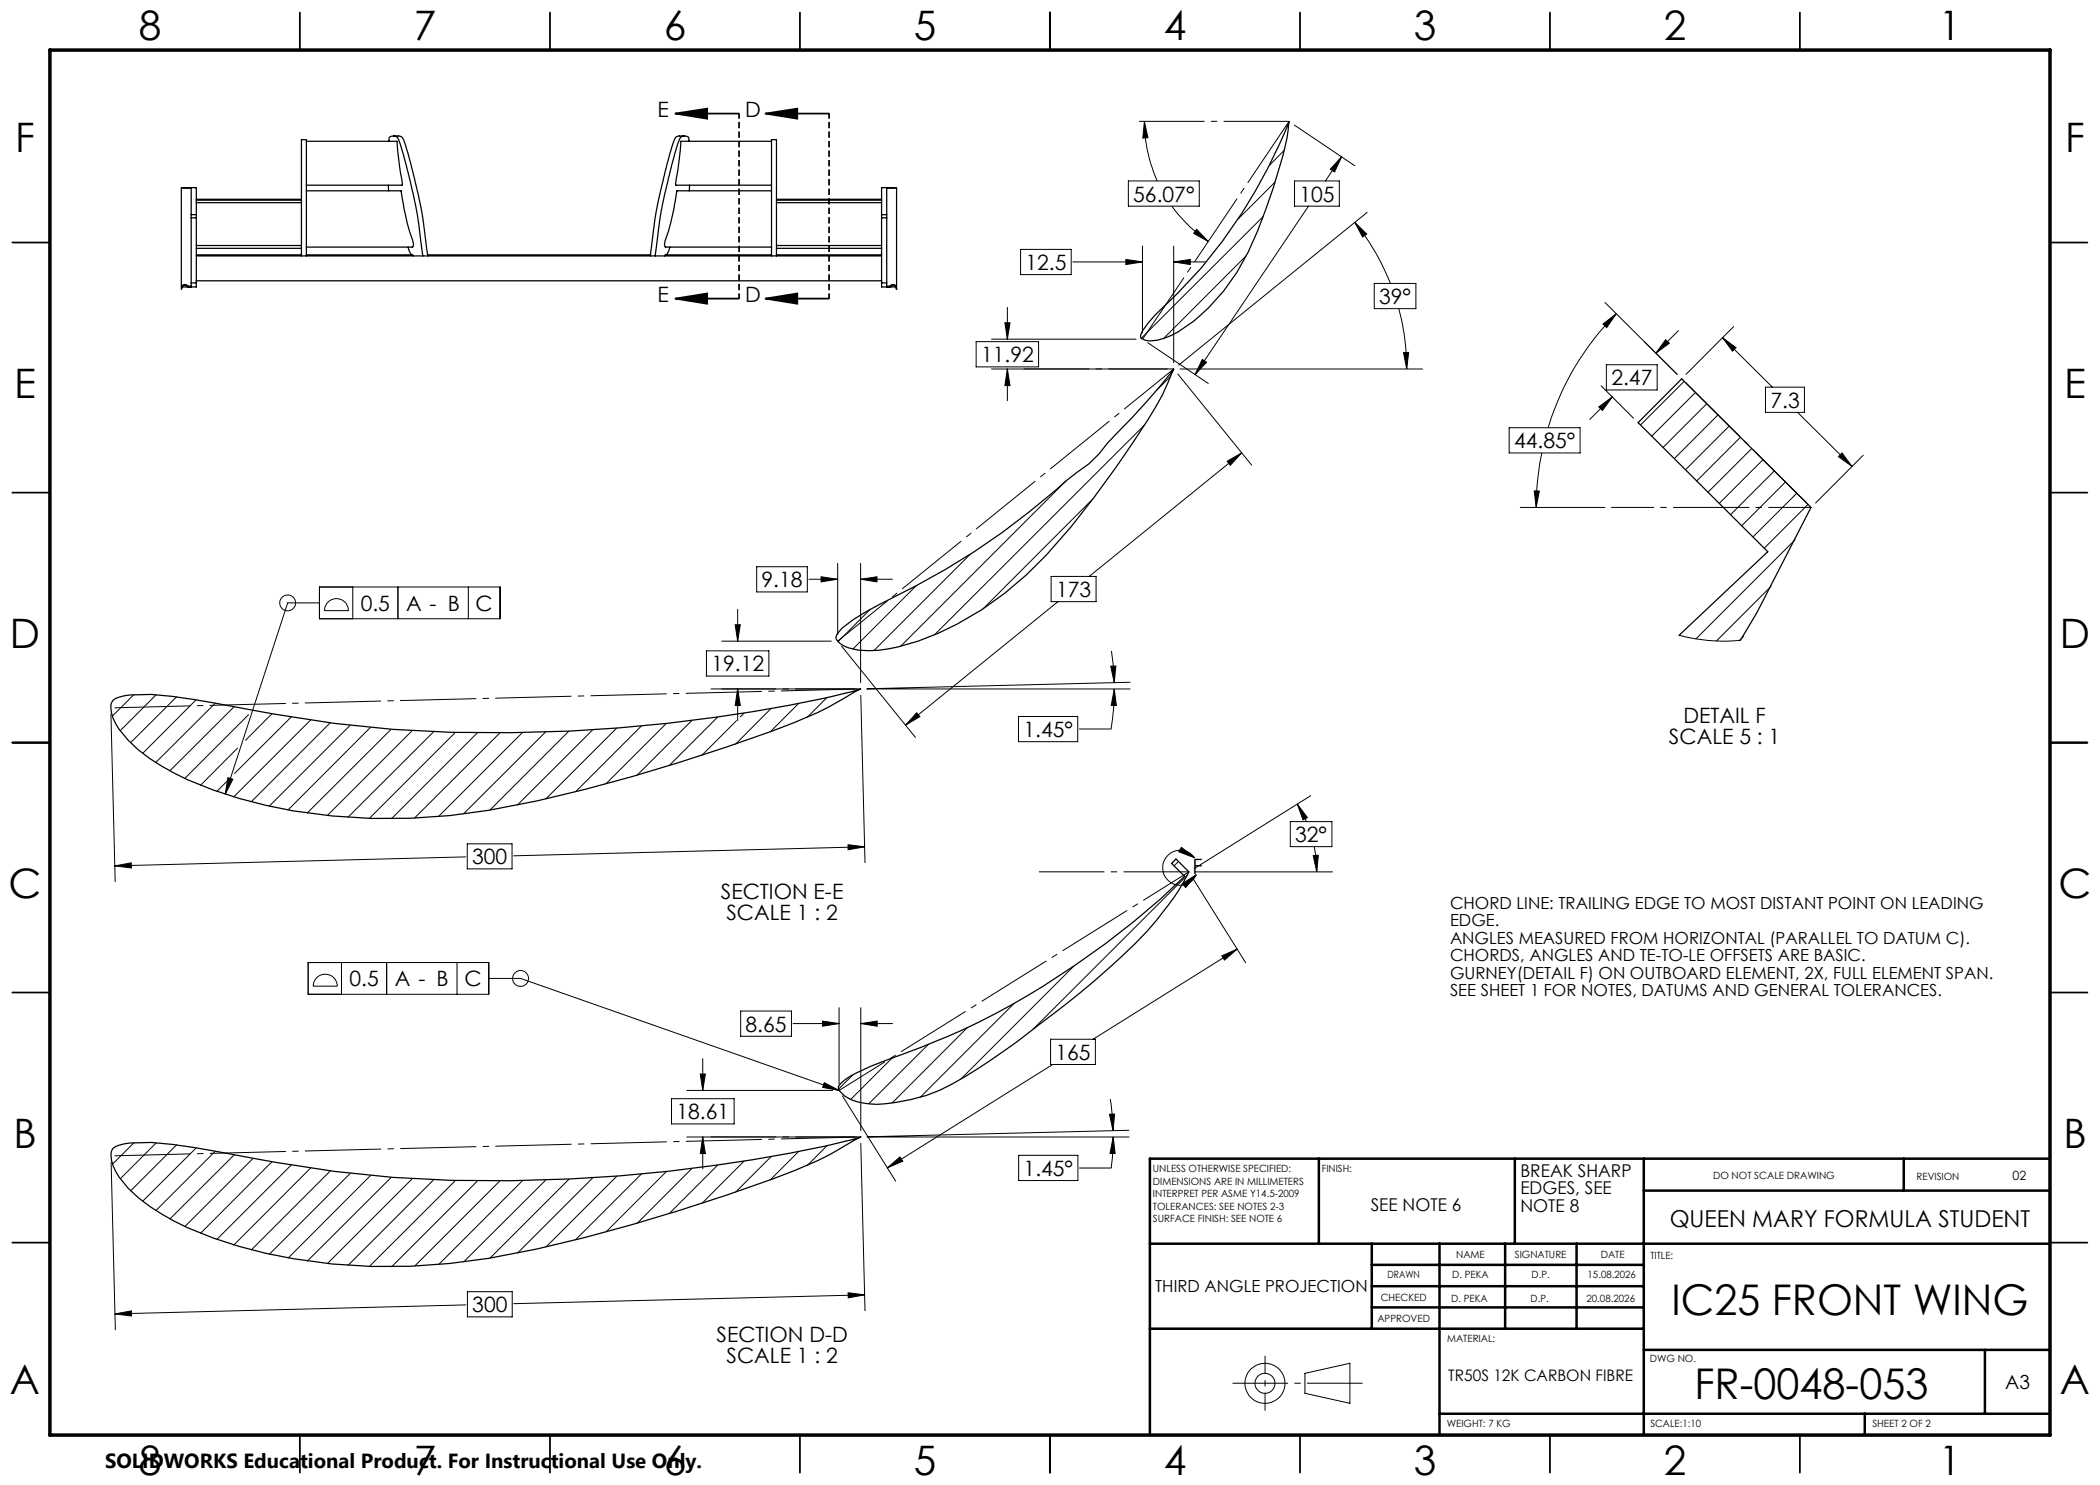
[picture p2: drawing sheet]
<svg xmlns="http://www.w3.org/2000/svg" width="420mm" height="297mm" viewBox="0 0 420 297" stroke-linecap="round" stroke-linejoin="round" font-family="sans-serif">
<g fill="none" stroke="#000" stroke-width=".25">
<path d="M38.2 37.5l-1.7 .1M38.2 37.5h1.1v5.4M38.2 37.5v5.4M38.2 37.5l-1.9 .1v19.8M39.3 39.9h21M61.3 28.3h18.1l.5 5.2 .6 3.2-.1 .3h-19.1M61.3 38.2h18.9l.2 .9a60.5 60.5 0 0 0 2.3 9.8l-.2 .5h-21.2M77.7 37v1.2M77.8 28.3a.95 .95 0 0 1 .6-1.1 .95 .95 0 0 1 1.2 .5l1 3 2.2 8.6 .8 4.3 1 7.6M78.7 27.2h1a1.14 1.14 0 0 1 1.2 1.1l1.3 4.6 1.5 6.4 .9 4.3 .9 7.6M136.9 27.2h-1a1.14 1.14 0 0 0-1.2 1.1l-1.3 4.6-1.8 7.8-.7 3.6-.8 6.9M137.8 28.3a.95 .95 0 0 0-.7-1.1 .95 .95 0 0 0-1.1 .5l-1 3-2.2 8.6-.9 5-.8 6.9"/>
<path d="M137.9 37v1.2M154.3 38.2h-18.9l-.1 .2a60.8 60.8 0 0 1-2.4 10.5l.2 .5h21.2M154.3 28.3h-18.1l-.6 5.2-.5 3.2 .1 .3h19.1M155.3 39.9h21M177.3 37.5l1.7 .1M177.3 37.5h-1v5.4M177.3 37.5v5.4M177.3 37.5l2 .1-.1 19.8M257.8 24.3l-.1 .5a27.9 27.9 0 0 1-1.1 6.2 125.7 125.7 0 0 1-7 19.4 36.6 36.6 0 0 1-15.3 16.7 8.5 8.5 0 0 1-5.2 1l-.9-.5-.1-.6a18.2 18.2 0 0 1 4.5-5.5 102.9 102.9 0 0 0 25.2-37.1zM38.2 43.6v13M38.2 56.6v.2a.42 .42 0 0 1-.1 .6h-1.7M38.2 42.9v.7"/>
<path d="M38.2 42.9h1.1M38.2 56.6h1.1M38.2 43.6h1.1M39.3 43.6v13M39.3 56.6v.8h-1.7a.66 .66 0 0 0-.8-.3 .66 .66 0 0 0-.5 .7 .71 .71 0 0 1 .4-.9 .71 .71 0 0 1 .9 .4h.6M39.3 42.9v.7M39.3 56.2h137M39.3 51.2h137M39.3 51h21M39.3 49.7h21M39.3 40.5h21M39.3 49.1h21"/>
<path d="M39.3 40h21M60.3 51.2v-23.3h1v23.3M61.3 51h21.2l.2 .2M81.6 49.4l.7 1.6M85.5 51h44.6M134 49.4l-.7 1.6M154.3 51h-21.2l-.2 .2M154.3 51.2v-23.3h1v23.3M155.3 51h21M155.3 49.7h21M155.3 40.5h21M155.3 49.1h21"/>
<path d="M155.3 40h21M176.3 43.6v13M176.3 56.6v.8h1.7a.64 .64 0 0 1 .8-.3 .64 .64 0 0 1 .4 .7h.2a.77 .77 0 0 0-.5-.9 .77 .77 0 0 0-1 .4h-.6M176.3 42.9v.7M176.3 42.9h1M176.3 56.6h1M176.3 43.6h1M177.3 43.6v13M177.3 56.6v.8h1.8M177.3 42.9v.7M168.4 125.7a48.1 48.1 0 0 1 9.6-5.9 147.3 147.3 0 0 0 35.2-23.6l4.6-3.4 2-2 1.7-2.2a137.8 137.8 0 0 0 13.2-14.8l-.3 .7a49.6 49.6 0 0 1-4.8 9.4 212.5 212.5 0 0 1-20.4 27.2 64 64 0 0 1-25.6 17.1 28.8 28.8 0 0 1-11.9 1.8 5.6 5.6 0 0 1-4.5-2.3v-.3l.3-.7zM335.8 127.1l17.8-16.8-26-25.8 8.7-8.7 25.9 25.7-10.8 21.1-3.3 5.5"/>
<path d="M22.6 140.1a5.9 5.9 0 0 1 3.4-1.1l4.2-.1a169 169 0 0 1 20.8 3.2 241.4 241.4 0 0 0 51.1 4.4 300.8 300.8 0 0 0 69.2-8.4l.8-.3-.7 .3a88.5 88.5 0 0 1-17 8.1 402.6 402.6 0 0 1-47 14 121.4 121.4 0 0 1-54.2 .9 74.4 74.4 0 0 1-20.8-7.8 25.4 25.4 0 0 1-9.3-8.6 5.8 5.8 0 0 1-.8-4.1zM168.1 216.8a17.8 17.8 0 0 1 6.1-3.6 203.8 203.8 0 0 0 24.8-10.4 172.5 172.5 0 0 0 37.9-27.5l-2.6-2.6 .9-.9 2.6 2.6a59 59 0 0 1-13.3 16.8 245.5 245.5 0 0 1-20.3 16.5l-1.9 1.5a153.3 153.3 0 0 1-11.8 7.5 33.9 33.9 0 0 1-16.3 4.1 10.3 10.3 0 0 1-5.3-1.6l-1.1-1.1-.1-.8zM22.6 229.7a5.9 5.9 0 0 1 3.4-1.1l4.3-.1a169 169 0 0 1 20.7 3.2 250.5 250.5 0 0 0 62.9 4.1 285.4 285.4 0 0 0 57.4-8.1l.9-.3-.7 .3a88.5 88.5 0 0 1-17.1 8.1 402.6 402.6 0 0 1-47 14 121.5 121.5 0 0 1-54.2 .9 73.3 73.3 0 0 1-20.7-7.8 25.4 25.4 0 0 1-9.3-8.6 5.9 5.9 0 0 1-.9-4.1z"/>
</g>
<g fill="none" stroke="#000" stroke-width=".2">
<path d="M225.7 36.2h14.2v5h-14.2zM228.9 24.3l.7 3.2-1 .1zM228.9 24.3a29.7 29.7 0 0 0 2.6 11.9M255 36.4l-7.5 7.5M256.9 30.1l-3 3M258.9 25l12.1 8.2M258.9 36.2h9v5h-9zM268.3 31.4l-1.4 3-.8-.6zM268.3 31.4l-3.2 4.8M204.1 49.9h10.1v5h-10.1zM214.6 52.4h13.9M225.2 51.9l3.3 .5-3.3 .5z"/>
<path d="M228.5 49.2v17.4M234.4 41.2a29 29 0 0 0 7.3 7.1M234.7 52.4l3.4-.5v1zM234.7 49.2v23.3M234.7 52.4h6.4M239.3 45.9l2.4 2.4-3-1.6zM249.2 51.1l-16.5 16.6M252.7 43.3l-24.5 24.4M261.7 41.2l-22.7 33.7M271 44.5l2.3 2.3-.8 .6zM271 44.5a46.7 46.7 0 0 1 7.1 12.2M273.4 42.5l-37.7 30.5"/>
<path d="M274.8 56.7h8.4v5h-8.4zM195.2 68.3h12.5v5.1h-12.5zM198.3 73.8h35.2M198.3 67.8h28.9M201 64.6h1l-.5 3.2zM201.5 73.8l.5 3.3h-1zM201.5 61.5v6.3M201.5 73.8v6.3M229.6 68.5l12.1 8.2M234.1 75.3l-2.8 2.8M235.5 74.8l14.8 18.2M236 73.8h48.5"/>
<path d="M240.5 71.9l.8 .6-2.3 2.4zM279.8 61.7a45.7 45.7 0 0 1 1.5 12.1M280.7 70.5h1l-.4 3.3zM320.2 77.1l6.5 6.5M320.6 64.8l2.7-2-2 2.7zM321 60.5l14.4 14.4M321.3 73h10.1v5h-10.1zM322.4 79.4l-4.4 4.5M323.3 62.8a54.5 54.5 0 0 0-13.7 22.7M333.1 67.9l.8 .7-2.7 2zM335.7 66.1l-4.5 4.5M336.8 76.3l-8.7 8.7"/>
<path d="M339.1 78.5l-8.8 8.7M344.5 67.6l2.7 1.9-.7 .7zM344.5 67.6l10 9.8M346.7 65.3l-9.5 9.6M353.1 77.4h7.8v5.1h-7.8zM213.2 96.2l-33.1 33.1M218.5 99.8l-21.9 22M229 84.9l-42.1 42.1M245.4 92.2l2.9-1.6-2.2 2.5zM248.3 90.6l-30.5 24.7M301.8 85.5h14.2v5.1h-14.2zM306.8 98.2h1.1l-.7 3.3z"/>
<path d="M308.4 90.6a53.3 53.3 0 0 0-1.2 10.9M319.8 81.4l2.6-2-1.9 2.7zM341.3 80.7l-8.7 8.8M343.6 83l-8.7 8.7M345.8 85.2l-8.7 8.8M348.1 87.5l-8.8 8.7M350.3 89.7l-8.7 8.8M352.6 91.9l-8.7 8.8M354.9 94.2l-8.8 8.7M357.1 96.4l-8.8 8.8M359.3 98.7l-8.7 8.7M359.5 82.5l10.9 10.8"/>
<path d="M368.4 90.6l2 2.7-2.7-2zM372.6 91l-9.5 9.6M63.9 117.4h36.1v6.4h-36.1zM70.6 117.4v6.4M79.6 117.4v6.4M93.7 117.4v6.4M151.3 113.3h10.2v5.1h-10.2zM161.8 115.8h5.7M164.2 115.4l3.3 .4-3.3 .6zM167.5 112.7v14.3M172.1 115.8l3.3-.4v1zM172.1 112.7v23.8"/>
<path d="M172.1 115.8h6.4M183.3 117.1l-12.7 12.7M194 110.9l-19.2 19.2M210.2 115.3h9v5h-9zM304.1 101.5h16.9M354.2 117.3l-10.9 10.9M359 107.9l-19.8 19.9M361.6 100.9l-8.8 8.7M26.8 138.9l-4.3 4.3M31.2 139l-7.2 7.2M35.3 139.4l-9.2 9.2M39.2 140l-10.7 10.7"/>
<path d="M63.9 120.6h-6.4l-12.5 38.3M65.5 120.5a2.4 2.4 0 0 1 2.6-.6 2.4 2.4 0 0 1 1.6 2.2h-4.8l.1-.6zM141.3 130.2h12.5v5h-12.5zM144.4 137.8h26.5M144.4 128.2h21.9M147 125h1.1l-.6 3.2zM147.5 137.8l.6 3.3h-1.1zM147.5 121.9v6.3M147.5 137.8v6.3M165.4 139.5l-4 4M168.3 129.2l14.8 18.3M172.2 139.1l.8 33.4"/>
<path d="M173.4 137.8h52.6M174 121.9l-6.4 6.4M211.6 120.3l-30.5 24.7M222.1 133.2h1.1l-.4 3.3zM222.3 130.2l.4 3.1 .1 3.2M222.8 137.8l.5 3.3h-1.1zM222.8 137.8a45.6 45.6 0 0 1-.6 8h-6.3M226 136.5l-52.6 1.3M335.8 127.1l3.1 .6 2.7 .4 4.1 .1 2.4-.1M348.7 127.2l-.8 .9M22.2 142.9l.8 33.5M43 140.6l-11.8 11.9"/>
<path d="M45.4 156.3l-2 2M45.6 155.5l1 .4-1.6 3zM46.8 141.4l-12.8 12.8M47.5 149.6l-7.4 7.5M49.7 142.9l-12.7 12.8M54.4 142.7l-5.3 5.4M58.2 143.4l-11.3 11.3M62.1 144l-15.4 15.4M66 144.6l-15.8 15.8M70 145.1l-16.1 16.1M74.1 145.5l-16.5 16.5M78.2 145.9l-16.7 16.7"/>
<path d="M82.4 146.2l-17 16.9M86.7 146.4l-17.1 17.1M91.1 146.5l-17.2 17.2M95.5 146.6l-17.2 17.2M100 146.6l-17.1 17M104.5 146.5l-16.8 16.8M109.1 146.4l-16.4 16.4M113.8 146.2l-15.8 15.8M118.5 146l-15 15M123.3 145.6l-14.1 14.2M128.3 145.2l-13.2 13.2M133.2 144.7l-12 12.1"/>
<path d="M138.4 144.1l-11 10.9M143.5 143.4l-9.7 9.7M147.3 144.1l-6.9 7M148.8 142.6l-.8 .8M154.2 141.7l-7.1 7.1M159.7 140.7l-5.6 5.7M183.3 142.6l.7 .7-2.9 1.7zM203.7 143.3h11.8v5h-11.8zM262.1 159.1l-23.2 14.6M23 173.2l3.2-.6 .1 1zM93.1 171.4l-70.1 1.8M93.5 168.8h8.9v5h-8.9z"/>
<path d="M169.6 168.9l3.3 .5-3.3 .6zM172.9 169.4l-70.2 1.8M235.7 172.3l-.9 .9M236.3 169.5l2.6 2.1-3.1-1.2zM236.5 176.7l2.8-1.8-2.2 2.6zM237.5 175l-30.9 30.8M238.4 175.5l10.7 17M238.9 171.6a3.5 3.5 0 0 0-5.4-.5 3.5 3.5 0 0 0 .6 5.4 3.5 3.5 0 0 0 5.2-1.6M239 174.4h27.5M258.1 164.3h8.3v5h-8.3zM259.5 160.8l2 2.7-.9 .5zM259.5 160.8l1 1.7 .8 1.8"/>
<path d="M262.6 171.1h1.1l-.4 3.3zM262.9 169.3l.3 2.5 .1 2.6M61.6 192.5h36.2v6.4h-36.2zM63.3 195.6a2.41 2.41 0 0 1 2.6-.6 2.41 2.41 0 0 1 1.6 2.2h-4.8a2.23 2.23 0 0 1 .6-1.6zM68.3 192.5v6.4M77.3 192.5v6.4M91.4 192.5v6.4M97.8 195.7h6.3l63.7 22.4M214.7 193.2l-22.5 22.6M244.4 191.2l3-1.4-2.5 2.2zM247.4 189.8l-28.8 18.1M134.3 219.7h12.5v5.1h-12.5z"/>
<path d="M137.4 218.1h29.1M140.1 214.8h1l-.6 3.3zM140.5 211.7v6.4M148.1 202.2h10.2v5.1h-10.2zM158.6 204.7h9.2M164.5 204.2l3.3 .5-3.3 .5zM164.9 216.5l2.9 1.6-3.3-.6zM167.8 201.5v15.3M168.5 219.2l10.6 17.1M170.6 214.9l-2.9 2.9M172.2 204.7l3.2-.5v1zM172.2 201.5v24.6"/>
<path d="M172.2 204.7h6.3M178.4 211.6l-8.3 8.3M185.7 208.9l-12 11.9M193.5 205.5l-15.1 15.1M202.8 200.7l-18.7 18.7M210.1 207.9h9v5h-9zM210.5 212.9l-33 20.7M222 219.8l.4 3.2 .2 3.1M22.2 232.5l.9 33.5M26.8 228.5l-4.3 4.3M31.3 228.6l-7.2 7.2M35.3 229l-9.2 9.2"/>
<path d="M39.2 229.6l-10.7 10.6M43 230.3l-11.8 11.8M46.8 231l-12.8 12.8M50.6 231.7l-13.6 13.6M54.4 232.3l-14.3 14.4M58.2 233l-14.8 14.9M62.1 233.6l-15.3 15.4M66.1 234.2l-15.8 15.8M70.1 234.7l-16.2 16.1M74.1 235.1l-16.5 16.5M78.2 235.5l-16.7 16.7M82.4 235.8l-16.9 16.9"/>
<path d="M86.7 236l-17.1 17.1M91.1 236.1l-17.2 17.2M95.5 236.2l-17.2 17.2M100 236.2l-17.1 17M104.5 236.1l-16.8 16.8M109.1 236l-16.4 16.4M113.8 235.8l-15.8 15.8M118.6 235.5l-15.1 15.1M123.4 235.2l-14.2 14.2M128.3 234.8l-13.2 13.2M133.3 234.3l-12.1 12.1M137.4 227.4h33.5"/>
<path d="M138.4 233.7l-10.9 10.9M140.5 227.4l.6 3.3h-1zM140.5 227.4v6.3M143.5 233l-9.7 9.7M148.8 232.2l-8.4 8.5M154.2 231.3l-7.1 7.1M159.7 230.3l-5.6 5.7M165.4 229.1l-3.9 4M172.2 228.7l.8 33.4M173.4 227.4h52.4M177.5 233.6l2.5-2.2 .6 .8zM203.7 231.1h11.9v5h-11.9z"/>
<path d="M221.9 222.8h1l-.3 3.3zM222.6 227.4l.4 3.3h-1zM222.6 227.4l-.1 3.9-.3 2.3h-6.3M225.8 226.1l-52.4 1.3M93.5 258.3h8.9v5.1h-8.9zM169.6 258.5l3.3 .5-3.2 .6zM172.9 259l-70.1 1.7M23 262.8l3.3-.6v1zM93.2 261l-70.2 1.8M261 274.7l9-2v8l-9-2z"/>
<circle cx="57.5" cy="120.6" r="1.59"/>
<circle cx="104.1" cy="195.7" r="1.59"/>
<circle cx="253" cy="276.7" r="4"/>
<circle cx="253" cy="276.7" r="2"/>
</g>
<g fill="none" stroke="#000" stroke-width=".35">
<path d="M60 2.5v7.5M110 2.5v7.5M160 2.5v7.5M210 2.5v7.5M260 2.5v7.5M310 2.5v7.5M360 2.5v7.5M135.1 22.7l6.3-1v2zM135.1 22.7h12.7M153.1 22.7l6.4-1v2zM153.1 22.7h12.7M2.5 48.5h7.5"/>
<path d="M135.1 59.7l6.3-1v2zM135.1 59.7h12.7M153.1 59.7l6.4-1v2zM153.1 59.7h12.7M410 48.5h7.5M2.5 98.5h7.5M410 98.5h7.5M2.5 148.5h7.5M410 148.5h7.5M2.5 198.5h7.5M410 198.5h7.5M2.5 248.5h7.5"/>
<path d="M410 248.5h7.5M60 287v7.5M110 287v7.5M160 287v7.5M210 287v7.5M260 287v7.5M310 287v7.5M360 287v7.5"/>
</g>
<path d="M246.5 276.6h26" fill="none" stroke="#000" stroke-width=".2" stroke-dasharray="15.2 1.3 1.3 1.3" stroke-dashoffset="4.1" stroke-linecap="butt"/>
<path d="M253 282.1v-11" fill="none" stroke="#000" stroke-width=".2" stroke-dasharray="15.2 1.3 1.3 1.3" stroke-dashoffset="11.6" stroke-linecap="butt"/>
<g fill="none" stroke="#000" stroke-width=".5">
<path d="M263.8 231.7v17M303 231.7v17M328.8 231.7v55.3M328.8 238.1h81.2M380.8 231.7v6.4M410 231.7h-180v55.3M230 248.7h180M274.4 257.2h54.4M274.4 253h54.4M274.4 248.7v17M287.9 248.7v38.3M301 248.7v17"/>
<path d="M315.3 248.7v17M230 265.7h98.8M274.4 261.5h54.4M328.8 270h81.2M397 270v12.7M287.9 282.7h122.1M373 282.7v4.3"/>
</g>
<path d="M10 10h400v277h-400z" fill="none" stroke="#000" stroke-width=".7"/>
<g fill="#000">
<path d="M135.1 22.7l6.3-1v2zM153.1 22.7l6.4-1v2zM228.9 24.3l.7 3.2-1 .1zM268.3 31.4l-1.4 3-.8-.6zM135.1 59.7l6.3-1v2zM153.1 59.7l6.4-1v2zM225.2 51.9l3.3 .5-3.3 .5zM234.7 52.4l3.4-.5v1zM239.3 45.9l2.4 2.4-3-1.6zM271 44.5l2.3 2.3-.8 .6zM201.5 73.8l.5 3.3h-1zM201 64.6h1l-.5 3.2z"/>
<path d="M240.5 71.9l.8 .6-2.3 2.4zM280.7 70.5h1l-.4 3.3zM319.8 81.4l2.6-2-1.9 2.7zM320.6 64.8l2.7-2-2 2.7zM333.1 67.9l.8 .7-2.7 2zM344.5 67.6l2.7 1.9-.7 .7zM245.4 92.2l2.9-1.6-2.2 2.5zM368.4 90.6l2 2.7-2.7-2zM164.2 115.4l3.3 .4-3.3 .6zM172.1 115.8l3.3-.4v1zM306.8 98.2h1.1l-.7 3.3zM147.5 137.8l.6 3.3h-1.1z"/>
<path d="M147 125h1.1l-.6 3.2zM222.8 137.8l.5 3.3h-1.1zM222.1 133.2h1.1l-.4 3.3zM45.6 155.5l1 .4-1.6 3zM183.3 142.6l.7 .7-2.9 1.7zM23 173.2l3.2-.6 .1 1zM169.6 168.9l3.3 .5-3.3 .6zM236.3 169.5l2.6 2.1-3.1-1.2zM236.5 176.7l2.8-1.8-2.2 2.6zM259.5 160.8l2 2.7-.9 .5zM262.6 171.1h1.1l-.4 3.3zM244.4 191.2l3-1.4-2.5 2.2z"/>
<path d="M140.1 214.8h1l-.6 3.3zM164.5 204.2l3.3 .5-3.3 .5zM164.9 216.5l2.9 1.6-3.3-.6zM172.2 204.7l3.2-.5v1zM140.5 227.4l.6 3.3h-1zM177.5 233.6l2.5-2.2 .6 .8zM221.9 222.8h1l-.3 3.3zM222.6 227.4l.4 3.3h-1zM169.6 258.5l3.3 .5-3.2 .6zM23 262.8l3.3-.6v1z"/>
</g>
<path d="M147.8 59.7v-37M165.8 59.7v-37" fill="none" stroke="#000" stroke-width=".35" stroke-dasharray="1.3 .6" stroke-dashoffset=".2" stroke-linecap="butt"/>
<path d="M22.2 141.6l149.9-3.8M22.2 231.2l150-3.8" fill="none" stroke="#000" stroke-width=".2" stroke-dasharray="15.2 1.3 1.3 1.3" stroke-dashoffset="-.7" stroke-linecap="butt"/>
<path d="M257.8 24.3h-30M234.8 73.8h-30M172.1 137.8h-30M237.8 174.4h-30M172.2 227.4h-30" fill="none" stroke="#000" stroke-width=".2" stroke-dasharray="15.2 1.3 1.3 1.3" stroke-dashoffset="2.1" stroke-linecap="butt"/>
<path d="M167.5 128.2l67.3-54.4" fill="none" stroke="#000" stroke-width=".2" stroke-dasharray="15.2 1.3 1.3 1.3" stroke-dashoffset="2.5" stroke-linecap="butt"/>
<path d="M228.5 67.8l29.3-43.5" fill="none" stroke="#000" stroke-width=".2" stroke-dasharray="15.2 1.3 1.3 1.3" stroke-dashoffset=".4" stroke-linecap="butt"/>
<path d="M167.8 218.1l70-43.7" fill="none" stroke="#000" stroke-width=".2" stroke-dasharray="15.2 1.3 1.3 1.3" stroke-dashoffset="4.5" stroke-linecap="butt"/>
<path d="M362.2 101.5h-40" fill="none" stroke="#000" stroke-width=".2" stroke-dasharray="15.2 1.3 1.3 1.3" stroke-dashoffset="6.7" stroke-linecap="butt"/>
<path d="M362.2 101.5l-25.8-25.8" fill="none" stroke="#000" stroke-width=".2" stroke-dasharray="15.2 1.3 1.3 1.3" stroke-dashoffset="-1.1" stroke-linecap="butt"/>
<g font-size="8.5">
<text x="334.3" y="263">IC25 FRONT WING</text>
<text x="338.9" y="279.8">FR-0048-053</text>
</g>
<g font-size="8.1">
<text x="27.7" y="8">8</text>
<text x="82.7" y="8">7</text>
<text x="132.7" y="8">6</text>
<text x="182.7" y="8">5</text>
<text x="232.7" y="8">4</text>
<text x="282.7" y="8">3</text>
<text x="332.7" y="8">2</text>
<text x="387.7" y="8">1</text>
<text x="3" y="30.4">F</text>
<text x="413" y="30.4">F</text>
<text x="2.8" y="79.6">E</text>
<text x="412.8" y="79.6">E</text>
<text x="2" y="129.6">D</text>
<text x="412" y="129.6">D</text>
<text x="1.7" y="179.6">C</text>
<text x="411.7" y="179.6">C</text>
<text x="2.7" y="229.6">B</text>
<text x="412.7" y="229.6">B</text>
<text x="2" y="278.9">A</text>
<text x="412" y="278.9">A</text>
<text x="27.7" y="295">8</text>
<text x="82.7" y="295">7</text>
<text x="132.7" y="295">6</text>
<text x="182.7" y="295">5</text>
<text x="232.7" y="295">4</text>
<text x="282.7" y="295">3</text>
<text x="332.7" y="295">2</text>
<text x="387.7" y="295">1</text>
</g>
<text font-size="4.7" x="333.9" y="245.4">QUEEN MARY FORMULA STUDENT</text>
<g font-size="4.2">
<text x="131.5" y="23.4">E</text>
<text x="149" y="23.4">D</text>
<text x="226.6" y="40.3">56.07°</text>
<text x="259.9" y="40.3">105</text>
<text x="205.1" y="54">12.5</text>
<text x="131.5" y="60.4">E</text>
<text x="149" y="60.4">D</text>
<text x="275.8" y="60.8">39°</text>
<text x="196.2" y="72.4">11.92</text>
<text x="322.3" y="77.1">2.47</text>
<text x="354.1" y="81.5">7.3</text>
<text x="302.8" y="89.6">44.85°</text>
<text x="152.3" y="117.4">9.18</text>
<text x="211.2" y="119.4">173</text>
<text x="72.1" y="122.2">0.5</text>
<text x="81.2" y="122.2">A - B</text>
<text x="95.1" y="122.2">C</text>
<text x="142.3" y="134.3">19.12</text>
<text x="204.7" y="147.4">1.45°</text>
<text x="333.8" y="148.7">SCALE 5 : 1</text>
<text x="336.7" y="144.5">DETAIL F</text>
<text x="94.4" y="172.9">300</text>
<text x="259" y="168.4">32°</text>
<text x="144.2" y="179.8">SECTION E-E</text>
<text x="238.5" y="174.8">F</text>
<text x="145.3" y="183.9">SCALE 1 : 2</text>
<text x="69.9" y="197.3">0.5</text>
<text x="79" y="197.3">A - B</text>
<text x="92.9" y="197.3">C</text>
<text x="149.1" y="206.3">8.65</text>
<text x="211.1" y="211.9">165</text>
<text x="135.3" y="223.9">18.61</text>
<text x="204.7" y="235.2">1.45°</text>
<text x="94.5" y="262.5">300</text>
<text x="143.3" y="268.4">SECTION D-D</text>
<text x="145.3" y="272.6">SCALE 1 : 2</text>
</g>
<text font-size="4.1" x="21" y="293.7">SOLIDWORKS Educational Product. For Instructional Use Only.</text>
<text font-size="3.9" x="401.1" y="277.8">A3</text>
<g font-size="3.5">
<text x="304.1" y="235.3">BREAK SHARP</text>
<text x="304.1" y="238.8">EDGES, SEE</text>
<text x="274.1" y="242.2">SEE NOTE 6</text>
<text x="304.1" y="242.4">NOTE 8</text>
</g>
<g font-size="3.3">
<text x="290" y="181.8">CHORD LINE: TRAILING EDGE TO MOST DISTANT POINT ON LEADING</text>
<text x="290" y="185.3">EDGE.</text>
<text x="290" y="188.8">ANGLES MEASURED FROM HORIZONTAL (PARALLEL TO DATUM C).</text>
<text x="290" y="192.3">CHORDS, ANGLES AND TE-TO-LE OFFSETS ARE BASIC.</text>
<text x="290" y="195.8">GURNEY(DETAIL F) ON OUTBOARD ELEMENT, 2X, FULL ELEMENT SPAN.</text>
<text x="290" y="199.3">SEE SHEET 1 FOR NOTES, DATUMS AND GENERAL TOLERANCES.</text>
<text x="231" y="258.4">THIRD ANGLE PROJECTION</text>
</g>
<text font-size="3.2" x="289.7" y="276.3">TR50S 12K CARBON FIBRE</text>
<text font-size="2.5" x="402.5" y="236">02</text>
<g font-size="2">
<text x="230.6" y="234.4">UNLESS OTHERWISE SPECIFIED:</text>
<text x="230.6" y="236.9">DIMENSIONS ARE IN MILLIMETERS</text>
<text x="230.6" y="239.4">INTERPRET PER ASME Y14.5-2009</text>
<text x="264.4" y="234.4">FINISH:</text>
<text x="342.6" y="235.8">DO NOT SCALE DRAWING</text>
<text x="383.3" y="236">REVISION</text>
<text x="230.6" y="241.9">TOLERANCES: SEE NOTES 2-3</text>
<text x="230.6" y="244.4">SURFACE FINISH: SEE NOTE 6</text>
<text x="291.2" y="251.5">NAME</text>
<text x="303" y="251.5">SIGNATURE</text>
<text x="320.1" y="251.5">DATE</text>
<text x="330.1" y="251.7">TITLE:</text>
<text x="277.5" y="255.5">DRAWN</text>
<text x="290.4" y="255.5">D. PEKA</text>
<text x="306.3" y="255.5">D.P.</text>
<text x="317.5" y="255.5">15.08.2026</text>
<text x="276.1" y="260.1">CHECKED</text>
<text x="290.2" y="260.4">D. PEKA</text>
<text x="306.1" y="260.4">D.P.</text>
<text x="317.3" y="260.4">20.08.2026</text>
<text x="275.5" y="264.4">APPROVED</text>
<text x="289.4" y="268.5">MATERIAL:</text>
<text x="329.9" y="272.3">DWG NO.</text>
<text x="289.3" y="285.5">WEIGHT: 7 KG</text>
<text x="330.1" y="285.4">SCALE:1:10</text>
<text x="374.5" y="285.4">SHEET 2 OF 2</text>
</g>
</svg>
